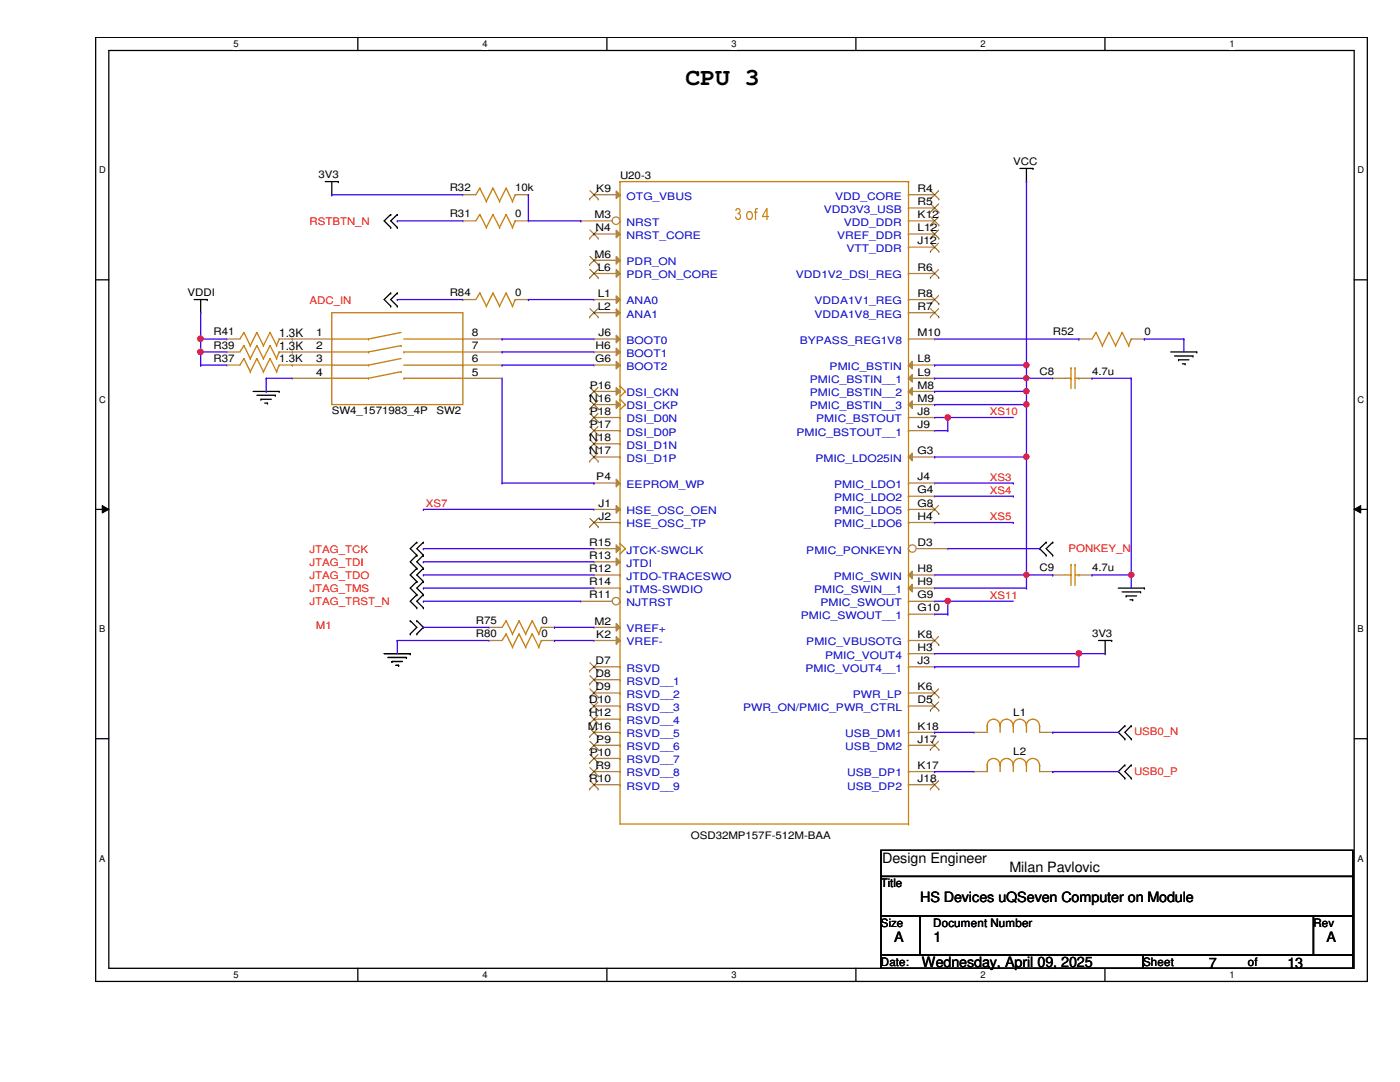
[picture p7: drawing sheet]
<svg xmlns="http://www.w3.org/2000/svg" width="279mm" height="216mm" viewBox="0 0 279 216" stroke-linecap="round" stroke-linejoin="round" font-family="sans-serif">
<path d="M19.1 7.5h253.8v188.3h-253.8zM21.7 10.1h248.6v183.1h-248.6z" fill="none" stroke="#000" stroke-width=".25"/>
<g fill="#fff">
<path d="M46.6 7.7h1v2.1h-1z"/>
<path d="M46.6 193.5h1v2.1h-1z"/>
</g>
<path d="M71.4 7.5v2.6M71.4 193.2v2.6" fill="none" stroke="#000" stroke-width=".25"/>
<g fill="#fff">
<path d="M96.3 7.7h1v2.1h-1z"/>
<path d="M96.3 193.5h1v2.1h-1z"/>
</g>
<path d="M121.1 7.5v2.6M121.1 193.2v2.6" fill="none" stroke="#000" stroke-width=".25"/>
<g fill="#fff">
<path d="M146 7.7h1v2.1h-1z"/>
<path d="M146 193.5h1v2.1h-1z"/>
</g>
<path d="M170.8 7.5v2.6M170.8 193.2v2.6" fill="none" stroke="#000" stroke-width=".25"/>
<g fill="#fff">
<path d="M195.7 7.7h1v2.1h-1z"/>
<path d="M195.7 193.5h1v2.1h-1z"/>
</g>
<path d="M220.5 7.5v2.6M220.5 193.2v2.6" fill="none" stroke="#000" stroke-width=".25"/>
<g fill="#fff">
<path d="M245.4 7.7h1v2.1h-1z"/>
<path d="M245.4 193.5h1v2.1h-1z"/>
<path d="M19.8 32.9h1.3v2.1h-1.3z"/>
<path d="M270.9 32.9h1.3v2.1h-1.3z"/>
<path d="M19.8 78.7h1.3v2.1h-1.3z"/>
<path d="M270.9 78.7h1.3v2.1h-1.3z"/>
</g>
<path d="M19.1 55.8h2.6M270.3 55.8h2.6" fill="none" stroke="#000" stroke-width=".25"/>
<g fill="#fff">
<path d="M19.8 124.5h1.2v2.1h-1.2z"/>
<path d="M270.9 124.5h1.3v2.1h-1.3z"/>
</g>
<path d="M19.1 101.6h2.6M270.3 101.6h2.6" fill="none" stroke="#000" stroke-width=".25"/>
<path d="M20.4 100.9l1.3 .7-1.3 .8zM270.3 101.6l1.3-.7v1.5z" fill="#000"/>
<path d="M20.4 100.9l1.3 .7-1.3 .8zM270.3 101.6l1.3-.7v1.5z" fill="none" stroke="#000" stroke-width=".2"/>
<g fill="#fff">
<path d="M19.8 170.3h1.2v2h-1.2z"/>
<path d="M270.9 170.3h1.3v2h-1.3z"/>
</g>
<g fill="none" stroke="#000" stroke-width=".25">
<path d="M64.9 36.2h2.6M66.2 38.9h.1M66.2 36.2v2.7M67.5 36.2h.1M203.5 33.6h2.7M204.9 36.2h.1M204.9 33.6v2.6M206.2 33.6h.1M38.7 59.8h2.7M40 59.8v2.6M41.4 59.8h.1M78 42.8h.1"/>
<path d="M78 45.4h.1M78 58.5h.1M78 42.8l-1.3 1.3 1.3 1.3M78 58.5l-1.3 1.3 1.3 1.3M79.3 42.8h.1M79.3 45.4h.1M79.3 58.5h.1M79.3 42.8l-1.3 1.3 1.3 1.3M79.3 58.5l-1.3 1.3 1.3 1.3M40 62.4h.1M50.5 78.1h5.2M51.3 78.9h3.6"/>
<path d="M52.1 79.7h.1M52.1 79.7h2M54.9 78.9h.1M55.7 78.1h.1M78 61.1h.1M79.3 61.1h.1M233.6 70.2h5.2M234.4 71h3.7M235.2 71.8h.1M235.2 71.8h2.1M236 72.6h.5M236.5 72.6h.1"/>
<path d="M238.1 71h.1M238.8 70.2h.1M52.8 80.4h.6M53.4 80.4h.1M83.2 108.2h.1M83.2 110.8h.1M83.2 113.4h.1M83.2 116h.1M83.2 118.7h.1M83.2 108.2l-1.3 1.3 1.3 1.3M83.2 110.8l-1.3 1.3 1.3 1.3M83.2 113.4l-1.3 1.3 1.3 1.3"/>
<path d="M83.2 116l-1.3 1.3 1.3 1.4M83.2 118.7l-1.3 1.3 1.3 1.3M84.5 108.2h.1M84.5 110.8h.1M84.5 113.4h.1M84.5 116h.1M84.5 118.7h.1M84.5 108.2l-1.3 1.3 1.3 1.3M84.5 110.8l-1.3 1.3 1.3 1.3M84.5 113.4l-1.3 1.3 1.3 1.3M84.5 116l-1.3 1.3 1.3 1.4M84.5 118.7l-1.3 1.3 1.3 1.3"/>
<path d="M208.8 108.2h.1M208.8 110.8h.1M208.8 108.2l-1.3 1.3 1.3 1.3M210.1 110.8h.1M210.1 108.2h.1M210.1 108.2l-1.3 1.3 1.3 1.3M223.2 117.3h5.2M223.9 118.1h3.7M224.7 118.9h.1M224.7 118.9h2.1M225.5 119.7h.6M226.1 119.7h.1"/>
<path d="M227.6 118.1h.1M228.4 117.3h.1M76.7 130.4h5.2M77.4 131.2h3.7M78.2 132h.1M78.2 132h2.1M79 132.8h.5M79.5 132.8h.1M81.1 131.2h.1M81.9 130.4h.1M81.9 123.9h.1M81.9 126.5h.1"/>
<path d="M81.9 123.9l1.3 1.3-1.3 1.3M83.2 121.3h.1M83.2 126.5h.1M83.2 123.9h.1M83.2 123.9l1.3 1.3-1.3 1.3M84.5 121.3h.1M219.2 127.8h2.7M220.6 130.4h.1M220.6 127.8v2.6M221.9 127.8h.1M19.1 147.4h2.6M224.5 144.8h.1"/>
<path d="M224.5 147.4h.1M224.5 152.7h.1M224.5 155.3h.1M224.5 144.8l-1.3 1.3 1.3 1.3M224.5 152.7l-1.3 1.3 1.3 1.3M225.8 147.4h.1M225.8 144.8h.1M225.8 155.3h.1M225.8 152.7h.1M225.8 144.8l-1.3 1.3 1.3 1.3M225.8 152.7l-1.3 1.3 1.3 1.3M270.3 147.4h2.6"/>
<path d="M175.8 169.7h94.2v5.2h-94.2zM175.8 174.9h94.2v7.9h-94.2zM175.8 182.8h7.8v7.8h-7.8zM175.8 190.6h52.3v2.6h-52.3zM183.6 182.8h78.5v7.8h-78.5zM228.1 190.6h41.9v2.6h-41.9zM262.1 182.8h7.9v7.8h-7.9z"/>
</g>
<g fill="none" stroke="#cc8006" stroke-width=".25">
<path d="M123.7 36.2h.1M123.7 38.9h.1M123.7 36.2h57.6M123.7 36.2v128.2h57.6M181.3 36.2h.1M181.3 38.9h.1M181.3 36.2v128.2M123.7 59.8h.1M123.7 46.7h.1M123.7 51.9h.1M123.7 54.6h.1M123.7 44.1h.1"/>
<path d="M181.3 44.1h.1M181.3 54.6h.1M181.3 41.5h.1M181.3 59.8h.1M181.3 46.7h.1M181.3 49.3h.1M48.7 66.3h.1M48.7 66.3l1.3 2.7M48.7 66.3l-.8 1.3M50 69h.1M51.3 66.3h.1M51.3 66.3l-1.3 2.7"/>
<path d="M51.3 66.3l1.3 2.7M52.6 69h.1M53.9 66.3h.1M53.9 66.3l-1.3 2.7M53.9 66.3l1.3 2.7M55.2 69h.1M55.7 67.6h.1M55.7 67.6l-.5 1.4M123.7 62.4h.1M123.7 67.6h.1M123.7 70.2h.1M123.7 72.9h.1"/>
<path d="M123.7 77h.1M123.7 78.1h.1M123.7 79.7h.1M123.7 77l1.1 1.1M123.7 79.7l1.1 1M124.8 78.1h.1M124.8 78.1l-1.1 1.1M181.3 72.9h.1M181.3 67.6h.1M181.3 62.4h.1M181.3 75.5h.1M181.3 78.1h.1"/>
<path d="M123.7 80.7h.1M123.7 96.4h.1M123.7 83.3h.1M123.7 85.9h.1M123.7 88.6h.1M123.7 91.2h.1M124.8 80.7h.1M124.8 80.7l-1.1 1M181.3 91.2h.1M181.3 83.3h.1M181.3 96.4h.1M181.3 99h.1"/>
<path d="M181.3 80.7h.1M181.3 85.9h.1M123.7 101.6h.1M123.7 108.5h.1M123.7 109.5h.1M123.7 112.1h.1M123.7 120h.1M123.7 114.7h.1M123.7 117.3h.1M123.7 104.3h.1M123.7 108.5l1.1 1M124.8 109.5h.1"/>
<path d="M124.8 109.5l-1.1 1M181.3 109.5h.1M181.3 114.7h.1M181.3 101.6h.1M181.3 104.3h.1M181.3 120h.1M181.3 117.3h.1M123.7 125.2h.1M123.7 133.1h.1M123.7 127.8h.1M123.7 135.6h.1M123.7 138.3h.1"/>
<path d="M181.3 127.8h.1M181.3 130.4h.1M181.3 138.3h.1M181.3 122.6h.1M181.3 133.1h.1M123.7 140.9h.1M123.7 143.5h.1M123.7 146.1h.1M123.7 148.7h.1M123.7 151.3h.1M123.7 154h.1M123.7 156.6h.1"/>
<path d="M181.3 140.9h.1M181.3 146.1h.1M181.3 148.7h.1M181.3 154h.1M181.3 156.6h.1M197 152.7h.1M197 152.7a1.27 1.27 0 0 1 1.3-1.4 1.27 1.27 0 0 1 1.3 1.4M197 152.7v1.3M199.6 152.7h.1M199.6 152.7a1.29 1.29 0 0 1 1.3-1.4 1.29 1.29 0 0 1 1.3 1.4M199.6 152.7v1.3M202.2 152.7h.1"/>
<path d="M202.2 152.7a1.29 1.29 0 0 1 1.3-1.4 1.29 1.29 0 0 1 1.3 1.4M202.2 152.7v1.3M204.9 152.7h.1M204.9 152.7a1.29 1.29 0 0 1 1.2-1.4 1.29 1.29 0 0 1 1.3 1.4M204.9 152.7v1.3M207.5 152.7h.1M207.5 152.7v1.3M181.3 164.4h.1"/>
</g>
<path d="M45.3 67.6h.1M45.3 67.6h2.6M55.7 67.6h2.6M58.3 67.6h.1M194.4 154h.1M194.4 154h2.6M207.5 154h2.6M210.1 154h.1" fill="none" stroke="#a84" stroke-width=".25"/>
<path d="M123 38.1l.7 .8-.7 .7z" fill="#a84"/>
<path d="M118.5 38.9h.1M118.5 38.9h5.2M123 38.1l.7 .8-.7 .7z" fill="none" stroke="#a84" stroke-width=".25"/>
<path d="M117.7 39.7h.1M117.7 38.1l1.7 1.6M119.3 38.1l-1.6 1.6M119.4 39.7h.1" fill="none" stroke="#804000" stroke-width=".2"/>
<path d="M123 124.4l.7 .8-.7 .7z" fill="#a84"/>
<path d="M118.5 125.2h.1M118.5 125.2h5.2M123 124.4l.7 .8-.7 .7z" fill="none" stroke="#a84" stroke-width=".25"/>
<path d="M123 59l.7 .8-.7 .7z" fill="#a84"/>
<path d="M118.5 59.8h.1M118.5 59.8h5.2M123 59l.7 .8-.7 .7z" fill="none" stroke="#a84" stroke-width=".25"/>
<path d="M123 61.6l.7 .8-.7 .8z" fill="#a84"/>
<path d="M118.5 62.4h.1M118.5 62.4h5.2M123 61.6l.7 .8-.7 .8z" fill="none" stroke="#a84" stroke-width=".25"/>
<path d="M117.7 63.2h.1M117.7 61.6l1.7 1.6M119.3 61.6l-1.6 1.6M119.4 63.2h.1" fill="none" stroke="#804000" stroke-width=".2"/>
<path d="M123 66.9l.7 .7-.7 .8z" fill="#a84"/>
<path d="M118.5 67.6h.1M118.5 67.6h5.2M123 66.9l.7 .7-.7 .8z" fill="none" stroke="#a84" stroke-width=".25"/>
<path d="M123 69.5l.7 .7-.7 .8z" fill="#a84"/>
<path d="M118.5 70.2h.1M118.5 70.2h5.2M123 69.5l.7 .7-.7 .8z" fill="none" stroke="#a84" stroke-width=".25"/>
<path d="M123 72.1l.7 .8-.7 .7z" fill="#a84"/>
<path d="M118.5 72.9h.1M118.5 72.9h5.2M123 72.1l.7 .8-.7 .7z" fill="none" stroke="#a84" stroke-width=".25"/>
<path d="M123 77.3l.7 .8-.7 .8z" fill="#a84"/>
<path d="M118.5 78.1h.1M118.5 78.1h5.2M123 77.3l.7 .8-.7 .8z" fill="none" stroke="#a84" stroke-width=".25"/>
<path d="M117.7 79h.1M117.7 77.3l1.7 1.7M119.3 77.3l-1.6 1.7M119.4 79h.1" fill="none" stroke="#804000" stroke-width=".2"/>
<path d="M123 80l.7 .7-.7 .8z" fill="#a84"/>
<path d="M123 80l.7 .7-.7 .8zM118.5 80.7h.1M118.5 80.7h5.2" fill="none" stroke="#a84" stroke-width=".25"/>
<path d="M117.7 79.9l1.7 1.7M119.3 79.9l-1.6 1.7M117.7 81.6h.1M119.4 81.6h.1" fill="none" stroke="#804000" stroke-width=".2"/>
<path d="M123 95.6l.7 .8-.7 .8z" fill="#a84"/>
<path d="M118.5 96.4h.1M118.5 96.4h5.2M123 95.6l.7 .8-.7 .8z" fill="none" stroke="#a84" stroke-width=".25"/>
<path d="M123 100.9l.7 .7-.7 .8z" fill="#a84"/>
<path d="M118.5 101.6h.1M118.5 101.6h5.2M123 100.9l.7 .7-.7 .8z" fill="none" stroke="#a84" stroke-width=".25"/>
<path d="M123 108.7l.7 .8-.7 .7z" fill="#a84"/>
<path d="M118.5 109.5h.1M118.5 109.5h5.2M123 108.7l.7 .8-.7 .7z" fill="none" stroke="#a84" stroke-width=".25"/>
<path d="M123 111.3l.7 .8-.7 .8z" fill="#a84"/>
<path d="M118.5 112.1h.1M118.5 112.1h5.2M123 111.3l.7 .8-.7 .8z" fill="none" stroke="#a84" stroke-width=".25"/>
<circle cx="122.9" cy="120" r=".75" fill="#fff"/>
<g fill="none" stroke="#a84" stroke-width=".25">
<path d="M115.9 120h.1M115.9 120h6.3"/>
<circle cx="122.9" cy="120" r=".75"/>
</g>
<path d="M123 45.9l.7 .8-.7 .8z" fill="#a84"/>
<path d="M118.5 46.7h.1M118.5 46.7h5.2M123 45.9l.7 .8-.7 .8z" fill="none" stroke="#a84" stroke-width=".25"/>
<path d="M117.7 47.5h.1M117.7 45.9l1.7 1.6M119.3 45.9l-1.6 1.6M119.4 47.5h.1" fill="none" stroke="#804000" stroke-width=".2"/>
<path d="M123 51.2l.7 .7-.7 .8z" fill="#a84"/>
<path d="M118.5 51.9h.1M118.5 51.9h5.2M123 51.2l.7 .7-.7 .8z" fill="none" stroke="#a84" stroke-width=".25"/>
<path d="M117.7 52.8h.1M117.7 51.1l1.7 1.7M119.3 51.1l-1.6 1.7M119.4 52.8h.1" fill="none" stroke="#804000" stroke-width=".2"/>
<path d="M123 53.8l.7 .8-.7 .7z" fill="#a84"/>
<path d="M118.5 54.6h.1M118.5 54.6h5.2M123 53.8l.7 .8-.7 .7z" fill="none" stroke="#a84" stroke-width=".25"/>
<path d="M117.7 55.4h.1M117.7 53.8l1.7 1.6M119.3 53.8l-1.6 1.6M119.4 55.4h.1" fill="none" stroke="#804000" stroke-width=".2"/>
<path d="M181.3 72.9l.8-.8v1.5z" fill="#a84"/>
<path d="M181.3 72.9l.8-.8v1.5zM181.3 72.9h5.2M186.5 72.9h.1" fill="none" stroke="#a84" stroke-width=".25"/>
<path d="M181.3 91.2l.8-.8v1.5z" fill="#a84"/>
<path d="M181.3 91.2l.8-.8v1.5zM181.3 91.2h5.2M186.5 91.2h.1" fill="none" stroke="#a84" stroke-width=".25"/>
<circle cx="182.1" cy="109.5" r=".75" fill="#fff"/>
<g fill="none" stroke="#a84" stroke-width=".25">
<path d="M182.9 109.5h6.2M189.1 109.5h.1"/>
<circle cx="182.1" cy="109.5" r=".75"/>
</g>
<path d="M181.3 114.7l.8-.7v1.5z" fill="#a84"/>
<path d="M118.5 83.3h.1M118.5 85.9h.1M118.5 88.6h.1M118.5 91.2h.1M118.5 83.3h5.2M118.5 85.9h5.2M118.5 88.6h5.2M118.5 91.2h5.2M181.3 114.7l.8-.7v1.5zM181.3 114.7h5.2M186.5 114.7h.1" fill="none" stroke="#a84" stroke-width=".25"/>
<g fill="none" stroke="#804000" stroke-width=".2">
<path d="M117.7 84.2h.1M117.7 86.8h.1M117.7 89.4h.1M117.7 92h.1M117.7 82.5l1.7 1.7M117.7 85.1l1.7 1.7M117.7 87.8l1.7 1.6M117.7 90.4l1.7 1.6M119.3 82.5l-1.6 1.7M119.3 85.1l-1.6 1.7M119.3 87.8l-1.6 1.6M119.3 90.4l-1.6 1.6"/>
<path d="M119.4 84.2h.1M119.4 86.8h.1M119.4 89.4h.1M119.4 92h.1"/>
</g>
<circle cx="122.9" cy="44" r=".75" fill="#fff"/>
<g fill="none" stroke="#a84" stroke-width=".25">
<path d="M181.3 38.9h5.2M186.5 38.9h.1M115.9 44.1h.1M115.9 44.1h6.3M181.3 44.1h5.2M181.3 54.6h5.2M181.3 41.5h5.2M181.3 59.8h5.2M181.3 46.7h5.2M181.3 49.3h5.2M186.5 44.1h.1M186.5 54.6h.1"/>
<path d="M186.5 41.5h.1M186.5 59.8h.1M186.5 46.7h.1M186.5 49.3h.1M181.3 67.6h5.2M181.3 62.4h5.2M186.5 67.6h.1M186.5 62.4h.1M181.3 83.3h5.2M181.3 96.4h5.2M181.3 99h5.2M186.5 83.3h.1"/>
<path d="M186.5 96.4h.1M186.5 99h.1M118.5 114.7h.1M118.5 117.3h.1M118.5 104.3h.1M118.5 114.7h5.2M118.5 117.3h5.2M118.5 104.3h5.2M181.3 104.3h5.2M181.3 101.6h5.2M181.3 120h5.2M186.5 101.6h.1"/>
<path d="M186.5 104.3h.1M186.5 120h.1M118.5 133.1h.1M118.5 133.1h5.2M181.3 127.8h5.2M181.3 130.4h5.2M181.3 138.3h5.2M186.5 127.8h.1M186.5 130.4h.1M186.5 138.3h.1M181.3 140.9h5.2M181.3 146.1h5.2"/>
<path d="M181.3 148.7h5.2M181.3 154h5.2M181.3 156.6h5.2M186.5 140.9h.1M186.5 146.1h.1M186.5 148.7h.1M186.5 154h.1M186.5 156.6h.1"/>
<circle cx="122.9" cy="44" r=".75"/>
</g>
<g fill="none" stroke="#804000" stroke-width=".2">
<path d="M185.7 39.7h.1M185.7 38.1l1.7 1.6M187.3 38.1l-1.6 1.6M187.4 39.7h.1M185.7 44.9h.1M185.7 55.4h.1M185.7 42.3h.1M185.7 47.5h.1M185.7 50.2h.1M185.7 43.3l1.7 1.6M185.7 53.8l1.7 1.6M185.7 40.7l1.7 1.6"/>
<path d="M185.7 59l1.7 1.6M185.7 45.9l1.7 1.6M185.7 48.5l1.7 1.7M187.3 43.3l-1.6 1.6M187.3 53.8l-1.6 1.6M187.3 40.7l-1.6 1.6M187.3 59l-1.6 1.6M187.3 45.9l-1.6 1.6M187.3 48.5l-1.6 1.7M187.4 44.9h.1M187.4 55.4h.1M187.4 42.3h.1"/>
<path d="M187.4 47.5h.1M187.4 50.2h.1M185.7 60.6h.1M185.7 63.2h.1M185.7 61.6l1.7 1.6M187.3 61.6l-1.6 1.6M187.4 60.6h.1M187.4 63.2h.1M117.7 105.1h.1M117.7 103.5l1.7 1.6M119.3 103.5l-1.6 1.6M119.4 105.1h.1"/>
<path d="M185.7 102.5h.1M185.7 100.8l1.7 1.7M187.3 100.8l-1.6 1.7M187.4 102.5h.1M117.7 133.9h.1M117.7 132.2l1.7 1.7M119.3 132.2l-1.6 1.7M119.4 133.9h.1M185.7 128.7h.1M185.7 139.1h.1M185.7 127l1.7 1.7M185.7 137.5l1.7 1.6"/>
<path d="M187.3 127l-1.6 1.7M187.3 137.5l-1.6 1.6M187.4 128.7h.1M187.4 139.1h.1M185.7 141.7h.1M185.7 149.6h.1M185.7 157.4h.1M185.7 140.1l1.7 1.6M185.7 147.9l1.7 1.7M185.7 155.8l1.7 1.6M187.3 140.1l-1.6 1.6M187.3 147.9l-1.6 1.7"/>
<path d="M187.3 155.8l-1.6 1.6M187.4 141.7h.1M187.4 149.6h.1M187.4 157.4h.1"/>
</g>
<path d="M123 127l.7 .8-.7 .8z" fill="#a84"/>
<g fill="none" stroke="#a84" stroke-width=".25">
<path d="M118.5 127.8h.1M118.5 135.6h.1M118.5 138.3h.1M118.5 127.8h5.2M118.5 135.6h5.2M118.5 138.3h5.2M123 127l.7 .8-.7 .8zM118.5 140.9h.1M118.5 143.5h.1M118.5 146.1h.1M118.5 148.7h.1M118.5 151.3h.1"/>
<path d="M118.5 154h.1M118.5 156.6h.1M118.5 140.9h5.2M118.5 143.5h5.2M118.5 146.1h5.2M118.5 148.7h5.2M118.5 151.3h5.2M118.5 154h5.2M118.5 156.6h5.2"/>
</g>
<g fill="none" stroke="#804000" stroke-width=".2">
<path d="M117.7 136.5h.1M117.7 139.1h.1M117.7 134.8l1.7 1.7M117.7 137.5l1.7 1.6M119.3 134.8l-1.6 1.7M119.3 137.5l-1.6 1.6M119.4 136.5h.1M119.4 139.1h.1M117.7 141.7h.1M117.7 144.4h.1M117.7 147h.1M117.7 149.6h.1"/>
<path d="M117.7 152.2h.1M117.7 154.8h.1M117.7 157.4h.1M117.7 140.1l1.7 1.6M117.7 142.7l1.7 1.7M117.7 145.3l1.7 1.7M117.7 147.9l1.7 1.7M117.7 150.5l1.7 1.7M117.7 153.2l1.7 1.6M117.7 155.8l1.7 1.6M119.3 140.1l-1.6 1.6M119.3 142.7l-1.6 1.7"/>
<path d="M119.3 145.3l-1.6 1.7M119.3 147.9l-1.6 1.7M119.3 150.5l-1.6 1.7M119.3 153.2l-1.6 1.6M119.3 155.8l-1.6 1.6M119.4 141.7h.1M119.4 144.4h.1M119.4 147h.1M119.4 149.6h.1M119.4 152.2h.1M119.4 154.8h.1M119.4 157.4h.1"/>
</g>
<path d="M181.3 75.5l.8-.8v1.5z" fill="#a84"/>
<path d="M181.3 75.5l.8-.8v1.5zM181.3 75.5h5.2M186.5 75.5h.1" fill="none" stroke="#a84" stroke-width=".25"/>
<path d="M181.3 78.1l.8-.8v1.6z" fill="#a84"/>
<path d="M181.3 78.1l.8-.8v1.6zM181.3 78.1h5.2M186.5 78.1h.1" fill="none" stroke="#a84" stroke-width=".25"/>
<path d="M181.3 80.7l.8-.7v1.5z" fill="#a84"/>
<path d="M181.3 80.7l.8-.7v1.5zM181.3 80.7h5.2M181.3 85.9h5.2M186.5 80.7h.1M186.5 85.9h.1" fill="none" stroke="#a84" stroke-width=".25"/>
<path d="M181.3 117.3l.8-.7v1.5z" fill="#a84"/>
<g fill="none" stroke="#a84" stroke-width=".25">
<path d="M92.4 38.9h.1M92.4 38.9h2.6M102.8 38.9h2.7M105.5 38.9h.1M92.4 44.1h.1M92.4 59.8h.1M92.4 44.1h2.6M92.4 59.8h2.6M102.8 44.1h2.7M102.8 59.8h2.7M105.5 44.1h.1M105.5 59.8h.1"/>
<path d="M45.3 70.2h.1M45.3 72.9h.1M45.3 70.2h2.6M45.3 72.9h2.6M55.7 70.2h10.5M55.7 72.9h10.5M58.3 67.6h.1M58.3 70.2h.1M58.3 72.9h.1M58.3 75.5h.1M58.3 67.6h7.9M58.3 75.5h7.9"/>
<path d="M92.4 67.6h7.8M92.4 70.2h7.8M92.4 72.9h7.8M92.4 75.5h7.8M100.2 75.5h.1M100.2 72.9h.1M100.2 70.2h.1M100.2 67.6h.1M210.1 75.5h.1M210.1 75.5h2.6M215.3 67.6h.1M215.3 67.6h2.6"/>
<path d="M215.3 75.5h2.6M217.9 75.5h.1M225.8 67.6h2.6M228.4 67.6h.1M181.3 117.3l.8-.7v1.5zM181.3 117.3h5.2M186.5 117.3h.1M210.1 114.7h.1M210.1 114.7h2.6M215.3 114.7h2.6M217.9 114.7h.1M97.6 125.2h.1"/>
<path d="M97.6 127.8h.1M97.6 125.2h2.6M97.6 127.8h2.6M108 125.2h2.7M108 127.8h2.7M110.7 125.2h.1M110.7 127.8h.1M181.3 122.6h5.2M181.3 133.1h5.2M186.5 122.6h.1M186.5 133.1h.1M194.4 146.1h.1"/>
<path d="M194.4 146.1h2.6M207.5 146.1h2.6M210.1 146.1h.1"/>
</g>
<g fill="none" stroke="#cc8006" stroke-width=".25">
<path d="M95.8 37.5h.1M95.8 37.5l1.3 2.7M95.8 37.5l-.8 1.4M98.4 37.5h.1M98.4 37.5l-1.3 2.7M98.4 37.5l1.3 2.7M101 37.5h.1M101 37.5l-1.3 2.7M101 37.5l1.3 2.7M102.8 38.9h.1M102.8 38.9l-.5 1.3M95.8 42.8h.1"/>
<path d="M95.8 58.5h.1M95.8 42.8l1.3 2.6M95.8 42.8l-.8 1.3M95.8 58.5l1.3 2.6M95.8 58.5l-.8 1.3M97.1 40.2h.1M97.1 45.4h.1M98.4 42.8h.1M98.4 58.5h.1M98.4 42.8l-1.3 2.6M98.4 42.8l1.3 2.6M98.4 58.5l-1.3 2.6"/>
<path d="M98.4 58.5l1.3 2.6M99.7 40.2h.1M99.7 45.4h.1M101 42.8h.1M101 58.5h.1M101 42.8l-1.3 2.6M101 42.8l1.3 2.6M101 58.5l-1.3 2.6M101 58.5l1.3 2.6M102.3 40.2h.1M102.3 45.4h.1M102.8 44.1h.1"/>
<path d="M102.8 59.8h.1M102.8 44.1l-.5 1.3M102.8 59.8l-.5 1.3M48.7 69h.1M48.7 71.5h.1M48.7 69l1.3 2.5M48.7 69l-.8 1.2M48.7 71.5l1.3 2.7M48.7 71.5l-.8 1.4M50 71.5h.1M50 74.2h.1M51.3 69h.1"/>
<path d="M51.3 71.5h.1M51.3 69l-1.3 2.5M51.3 69l1.3 2.5M51.3 71.5l-1.3 2.7M51.3 71.5l1.3 2.7M52.6 71.5h.1M52.6 74.2h.1M53.9 69h.1M53.9 71.5h.1M53.9 69l-1.3 2.5M53.9 69l1.3 2.5M53.9 71.5l-1.3 2.7"/>
<path d="M53.9 71.5l1.3 2.7M55.2 71.5h.1M55.2 74.2h.1M55.7 70.2h.1M55.7 72.9h.1M55.7 70.2l-.5 1.3M55.7 72.9l-.5 1.3M66.2 62.4h26.2v18.3h-26.2zM66.2 67.6h.1M66.2 72.9h.1M66.2 67.6h7.3M66.2 70.2h7.3"/>
<path d="M66.2 72.9h7.3M66.2 75.5h7.3M73.5 67.6h.1M73.5 70.2h.1M73.5 72.9h.1M73.5 75.5h.1M80.1 69h.1M80.1 74.2h.1M80.1 66.3l-6.6 1.3M80.1 69l-6.6 1.2M80.1 71.5l-6.6 1.4M80.1 74.2l-6.6 1.3"/>
<path d="M80.6 70.2h.1M80.6 75.5h.1M80.6 67.6h11.8M80.6 70.2h11.8M80.6 72.9h11.8M80.6 75.5h11.8M92.4 67.6h.1M92.4 72.9h.1M97.1 61.1h.1M99.7 61.1h.1M102.3 61.1h.1M212.7 75.5h1"/>
<path d="M213.7 73.4h.1M213.7 75.5h.1M213.7 73.4v4.2M214.5 73.4h.1M214.5 75.5h.8M214.5 73.4v4.2M215.3 75.5h.1M218.7 66.3h.1M218.7 66.3l1.3 2.7M218.7 66.3l-.8 1.3M220 69h.1M221.3 66.3h.1"/>
<path d="M221.3 66.3l-1.3 2.7M221.3 66.3l1.3 2.7M222.6 69h.1M223.9 66.3h.1M223.9 66.3l-1.3 2.7M223.9 66.3l1.4 2.7M225.3 69h.1M225.8 67.6h.1M225.8 67.6l-.5 1.4M212.7 114.7h1M213.7 112.6h.1M213.7 114.7h.1"/>
<path d="M213.7 112.6v4.2M214.5 112.6h.1M214.5 112.6v4.2M214.5 114.7h.8M215.3 114.7h.1M101 123.9h.1M101 126.5h.1M101 123.9l1.3 2.6M101 123.9l-.8 1.3M101 126.5l1.3 2.6M101 126.5l-.8 1.3M102.3 126.5h.1"/>
<path d="M102.3 129.1h.1M103.6 123.9h.1M103.6 126.5h.1M103.6 123.9l-1.3 2.6M103.6 123.9l1.3 2.6M103.6 126.5l-1.3 2.6M103.6 126.5l1.3 2.6M104.9 126.5h.1M104.9 129.1h.1M106.2 123.9h.1M106.2 126.5h.1M106.2 123.9l-1.3 2.6"/>
<path d="M106.2 123.9l1.3 2.6M106.2 126.5l-1.3 2.6M106.2 126.5l1.3 2.6M107.5 126.5h.1M107.5 129.1h.1M108 125.2h.1M108 127.8h.1M108 125.2l-.5 1.3M108 127.8l-.5 1.3M197 144.8h.1M197 144.8a1.27 1.27 0 0 1 1.3-1.3 1.27 1.27 0 0 1 1.3 1.3M197 144.8v1.3"/>
<path d="M199.6 144.8h.1M199.6 144.8a1.29 1.29 0 0 1 1.3-1.3 1.29 1.29 0 0 1 1.3 1.3M199.6 144.8v1.3M202.2 144.8h.1M202.2 144.8a1.29 1.29 0 0 1 1.3-1.3 1.29 1.29 0 0 1 1.3 1.3M202.2 144.8v1.3M204.9 144.8h.1M204.9 144.8a1.29 1.29 0 0 1 1.2-1.3 1.29 1.29 0 0 1 1.3 1.3M204.9 144.8v1.3M207.5 144.8h.1M207.5 144.8v1.3"/>
</g>
<path d="M204.9 36.2h.1M204.9 36.2v36.7" fill="none" stroke="#4200ff" stroke-width=".25"/>
<circle cx="204.8" cy="72.9" r=".5" fill="#f00"/>
<circle cx="204.8" cy="72.9" r=".5" fill="none" stroke="#f00" stroke-width=".25"/>
<g fill="none" stroke="#4200ff" stroke-width=".25">
<path d="M66.2 38.9h.1M66.2 38.9h26.2M105.5 38.9h.1M105.5 38.9v5.2h10.4M79.3 44.1h.1M79.3 59.8h.1M79.3 44.1h13.1M79.3 59.8h13.1M105.5 59.8h.1M105.5 59.8h13M115.9 44.1h.1M40 67.6h.1"/>
<path d="M40 62.4v5.2M40 67.6h5.3"/>
</g>
<circle cx="40" cy="67.6" r=".51" fill="#f00"/>
<circle cx="40" cy="67.6" r=".51" fill="none" stroke="#f00" stroke-width=".25"/>
<path d="M40 70.2h.1M40 72.9h.1M40 67.6v5.3M40 70.2h5.3M100.2 67.6h.1M100.2 67.6h18.3M186.5 67.6h28.8M215.3 67.6h.1M228.4 67.6h.1M228.4 67.6h7.9M236.3 67.6h.1M236.3 67.6v2.6" fill="none" stroke="#4200ff" stroke-width=".25"/>
<circle cx="40" cy="70.2" r=".51" fill="#f00"/>
<circle cx="40" cy="70.2" r=".51" fill="none" stroke="#f00" stroke-width=".25"/>
<g fill="none" stroke="#4200ff" stroke-width=".25">
<path d="M40 72.9h.1M40 72.9h5.3M53.1 75.5h.1M53.1 78.1h.1M53.1 75.5h5.2M53.1 75.5v2.6M100.2 70.2h.1M100.2 72.9h.1M100.2 70.2h18.3M100.2 72.9h18.3M100.2 75.5v20.9M186.5 72.9h.1"/>
<path d="M186.5 75.5h.1M186.5 72.9h18.4M204.9 72.9h.1M204.9 72.9v2.6h-18.4M100.2 96.4h.1"/>
</g>
<circle cx="204.8" cy="75.5" r=".49" fill="#f00"/>
<circle cx="204.8" cy="75.5" r=".49" fill="none" stroke="#f00" stroke-width=".25"/>
<path d="M204.9 75.5h.1M204.9 75.5v2.6M204.9 75.5h5.2M217.9 75.5h.1M217.9 75.5h7.9M225.8 75.5h.1M225.8 75.5v39.2" fill="none" stroke="#4200ff" stroke-width=".25"/>
<circle cx="225.8" cy="114.7" r=".5" fill="#f00"/>
<circle cx="225.8" cy="114.7" r=".5" fill="none" stroke="#f00" stroke-width=".25"/>
<path d="M186.5 78.1h.1M186.5 78.1h18.4M204.9 78.1h.1M204.9 78.1v2.6" fill="none" stroke="#4200ff" stroke-width=".25"/>
<circle cx="204.8" cy="80.7" r=".5" fill="#f00"/>
<circle cx="204.8" cy="80.7" r=".5" fill="none" stroke="#f00" stroke-width=".25"/>
<circle cx="204.8" cy="78.1" r=".5" fill="#f00"/>
<circle cx="204.8" cy="78.1" r=".5" fill="none" stroke="#f00" stroke-width=".25"/>
<path d="M186.5 80.7h.1M186.5 80.7h18.4M186.5 83.3h2.6M189.1 83.3h.1M204.9 80.7h.1M204.9 80.7v10.5" fill="none" stroke="#4200ff" stroke-width=".25"/>
<circle cx="189.1" cy="83.3" r=".51" fill="#f00"/>
<circle cx="189.1" cy="83.3" r=".51" fill="none" stroke="#f00" stroke-width=".25"/>
<g fill="none" stroke="#4200ff" stroke-width=".25">
<path d="M100.2 96.4h18.3M118.5 96.4h.1M186.5 91.2h.1M186.5 85.9h2.6M186.5 91.2h18.4M189.1 83.3h.1M189.1 85.9h.1M189.1 83.3h13.1M189.1 83.3v2.6M84.5 109.5h.1M84.5 112.1h.1M84.5 114.7h.1"/>
<path d="M84.5 117.3h.1M84.5 120h.1M84.5 109.5h34M84.5 112.1h34M84.5 114.7h34M84.5 117.3h34M84.5 120h31.4M186.5 114.7h18.4M186.5 117.3h18.4M186.5 120h15.7M189.1 120h.1M189.1 120v2.6"/>
<path d="M189.1 109.5h18.4M204.9 114.7h.1M204.9 117.3h.1M207.5 109.5h.1M217.9 114.7h.1M217.9 114.7h7.9M225.8 114.7h.1M225.8 114.7v2.6"/>
</g>
<circle cx="189.1" cy="119.9" r=".51" fill="#f00"/>
<circle cx="189.1" cy="119.9" r=".51" fill="none" stroke="#f00" stroke-width=".25"/>
<g fill="none" stroke="#4200ff" stroke-width=".25">
<path d="M79.3 127.8h.1M79.3 127.8h18.3M79.3 127.8v2.6M84.5 125.2h.1M84.5 125.2h13.1M110.7 125.2h.1M110.7 127.8h.1M110.7 125.2h7.8M110.7 127.8h7.8M186.5 122.6h2.6M186.5 130.4h28.8M189.1 122.6h.1"/>
<path d="M215.3 130.4h.1"/>
</g>
<circle cx="215.3" cy="130.4" r=".51" fill="#f00"/>
<circle cx="215.3" cy="130.4" r=".51" fill="none" stroke="#f00" stroke-width=".25"/>
<g fill="none" stroke="#4200ff" stroke-width=".25">
<path d="M186.5 96.4h15.7M186.5 99h15.7M202.2 96.4h.1M202.2 99h.1M204.9 91.2h.1M204.9 91.2v26.1M84.5 101.6h.1M84.5 101.6h34M186.5 104.3h15.7M202.2 104.3h.1M204.9 114.7h.1M204.9 114.7h5.2"/>
<path d="M210.1 114.7h.1M186.5 133.1h.1M215.3 130.4h.1M215.3 130.4v2.7h-28.8M215.3 130.4h5.3M186.5 146.1h.1M186.5 154h.1M186.5 146.1h7.9M186.5 154h7.9M210.1 146.1h.1M210.1 154h.1M210.1 146.1h13.1"/>
<path d="M210.1 154h13.1"/>
</g>
<circle cx="204.8" cy="114.7" r=".49" fill="#f00"/>
<circle cx="204.8" cy="114.7" r=".49" fill="none" stroke="#f00" stroke-width=".25"/>
<circle cx="204.8" cy="91.1" r=".5" fill="#f00"/>
<circle cx="204.8" cy="91.1" r=".5" fill="none" stroke="#f00" stroke-width=".25"/>
<circle cx="204.8" cy="72.9" r=".5" fill="#f00"/>
<circle cx="204.8" cy="72.9" r=".5" fill="none" stroke="#f00" stroke-width=".25"/>
<circle cx="40" cy="67.6" r=".51" fill="#f00"/>
<circle cx="40" cy="67.6" r=".51" fill="none" stroke="#f00" stroke-width=".25"/>
<circle cx="40" cy="70.2" r=".51" fill="#f00"/>
<circle cx="40" cy="70.2" r=".51" fill="none" stroke="#f00" stroke-width=".25"/>
<circle cx="204.8" cy="75.5" r=".49" fill="#f00"/>
<circle cx="204.8" cy="75.5" r=".49" fill="none" stroke="#f00" stroke-width=".25"/>
<circle cx="225.8" cy="114.7" r=".5" fill="#f00"/>
<circle cx="225.8" cy="114.7" r=".5" fill="none" stroke="#f00" stroke-width=".25"/>
<circle cx="204.8" cy="80.7" r=".5" fill="#f00"/>
<circle cx="204.8" cy="80.7" r=".5" fill="none" stroke="#f00" stroke-width=".25"/>
<circle cx="204.8" cy="78.1" r=".5" fill="#f00"/>
<circle cx="204.8" cy="78.1" r=".5" fill="none" stroke="#f00" stroke-width=".25"/>
<circle cx="189.1" cy="83.3" r=".51" fill="#f00"/>
<circle cx="189.1" cy="83.3" r=".51" fill="none" stroke="#f00" stroke-width=".25"/>
<circle cx="189.1" cy="119.9" r=".51" fill="#f00"/>
<circle cx="189.1" cy="119.9" r=".51" fill="none" stroke="#f00" stroke-width=".25"/>
<circle cx="215.3" cy="130.4" r=".51" fill="#f00"/>
<circle cx="215.3" cy="130.4" r=".51" fill="none" stroke="#f00" stroke-width=".25"/>
<circle cx="204.8" cy="114.7" r=".49" fill="#f00"/>
<circle cx="204.8" cy="114.7" r=".49" fill="none" stroke="#f00" stroke-width=".25"/>
<circle cx="204.8" cy="91.1" r=".5" fill="#f00"/>
<circle cx="204.8" cy="91.1" r=".5" fill="none" stroke="#f00" stroke-width=".25"/>
<text font-size="5" x="136.8" y="16.9">CPU 3</text>
<text font-size="3.4" fill="#cc8006" x="146.5" y="43.9">3 of 4</text>
<g font-size="2.8">
<text x="176.1" y="172.2">Design Engineer</text>
<text x="201.5" y="174">Milan Pavlovic</text>
<text x="183.6" y="180">HS Devices uQSeven Computer on Module</text>
<text x="178.4" y="187.9">A</text>
<text x="186.3" y="187.9">1</text>
<text x="264.8" y="187.9">A</text>
<text x="183.9" y="192.9">Wednesday, April 09, 2025</text>
<text x="241.2" y="193.1">7</text>
<text x="256.9" y="193.1">13</text>
</g>
<g font-size="2.3">
<text x="55.7" y="67.2">1.3K</text>
<text x="55.7" y="69.8">1.3K</text>
<text x="175.8" y="177">Title</text>
<text x="175.8" y="184.9">Size</text>
<text x="186.3" y="184.9">Document Number</text>
<text x="262.1" y="184.9">Rev</text>
<text x="175.8" y="192.7">Date:</text>
<text x="228.1" y="192.7">Sheet</text>
<text x="249" y="192.7">of</text>
</g>
<g font-size="2.1">
<text x="63.6" y="35.5">3V3</text>
<text x="123.7" y="35.8">U20-3</text>
<text x="202.2" y="32.9">VCC</text>
<text x="89.7" y="38.1">R32</text>
<text x="102.8" y="38.1">10k</text>
<text x="119" y="38.3">K9</text>
<text x="183.1" y="38.3">R4</text>
<text x="183.1" y="40.9">R5</text>
<text x="89.7" y="43.4">R31</text>
<text x="102.8" y="43.4">0</text>
<text x="118.6" y="43.5">M3</text>
<text x="118.9" y="46.1">N4</text>
<text x="183.1" y="43.5">K12</text>
<text x="183.1" y="46.1">L12</text>
<text x="118.6" y="51.4">M6</text>
<text x="183.1" y="48.8">J12</text>
<text x="37.4" y="59.1">VDDI</text>
<text x="89.7" y="59.1">R84</text>
<text x="102.8" y="59.1">0</text>
<text x="119.3" y="59.2">L1</text>
<text x="119.3" y="54">L6</text>
<text x="183.1" y="54">R6</text>
<text x="183.1" y="59.2">R8</text>
<text x="119.3" y="61.8">L2</text>
<text x="183.1" y="61.8">R7</text>
<text x="42.6" y="66.9">R41</text>
<text x="42.6" y="69.6">R39</text>
<text x="63.1" y="67.1">1</text>
<text x="63.1" y="69.7">2</text>
<text x="94.2" y="69.7">7</text>
<text x="94.2" y="67.1">8</text>
<text x="118.9" y="69.7">H6</text>
<text x="119.4" y="67.1">J6</text>
<text x="183.1" y="67.1">M10</text>
<text x="210.1" y="66.9">R52</text>
<text x="228.4" y="66.9">0</text>
<text x="42.6" y="72.1">R37</text>
<text x="55.7" y="72.1">1.3K</text>
<text x="63.1" y="72.3">3</text>
<text x="63.1" y="74.9">4</text>
<text x="94.2" y="74.9">5</text>
<text x="94.2" y="72.3">6</text>
<text x="117.7" y="77.6">P16</text>
<text x="118.7" y="72.3">G6</text>
<text x="183.1" y="72.3">L8</text>
<text x="183.1" y="74.9">L9</text>
<text x="183.1" y="77.6">M8</text>
<text x="207.5" y="74.8">C8</text>
<text x="217.9" y="74.8">4.7u</text>
<text x="66.2" y="82.6">SW4_1571983_4P</text>
<text x="87.1" y="82.6">SW2</text>
<text x="117.6" y="80.2">N16</text>
<text x="117.7" y="82.8">P18</text>
<text x="183.1" y="82.8">J8</text>
<text x="183.1" y="80.2">M9</text>
<text x="117.6" y="88">N18</text>
<text x="117.7" y="85.4">P17</text>
<text x="183.1" y="85.4">J9</text>
<text x="117.6" y="90.6">N17</text>
<text x="119" y="95.8">P4</text>
<text x="183.1" y="90.6">G3</text>
<text x="183.1" y="95.8">J4</text>
<text x="119.4" y="101.1">J1</text>
<text x="183.1" y="98.5">G4</text>
<text x="183.1" y="101.1">G8</text>
<text x="119.4" y="103.7">J2</text>
<text x="183.1" y="103.7">H4</text>
<text x="117.6" y="108.9">R15</text>
<text x="117.6" y="111.5">R13</text>
<text x="183.1" y="108.9">D3</text>
<text x="117.6" y="119.4">R11</text>
<text x="117.6" y="114.2">R12</text>
<text x="117.6" y="116.8">R14</text>
<text x="183.1" y="114.2">H8</text>
<text x="183.1" y="119.4">G9</text>
<text x="183.1" y="116.8">H9</text>
<text x="207.5" y="114">C9</text>
<text x="217.9" y="114">4.7u</text>
<text x="95" y="124.5">R75</text>
<text x="108" y="124.5">0</text>
<text x="118.6" y="124.6">M2</text>
<text x="183.1" y="122">G10</text>
<text x="95" y="127.1">R80</text>
<text x="108" y="127.1">0</text>
<text x="119" y="127.3">K2</text>
<text x="183.1" y="127.3">K8</text>
<text x="183.1" y="129.9">H3</text>
<text x="217.9" y="127.1">3V3</text>
<text x="118.9" y="132.5">D7</text>
<text x="118.9" y="135.1">D8</text>
<text x="118.9" y="137.7">D9</text>
<text x="183.1" y="137.7">K6</text>
<text x="183.1" y="132.5">J3</text>
<text x="117.6" y="140.3">D10</text>
<text x="117.6" y="143">H12</text>
<text x="183.1" y="140.3">D5</text>
<text x="202.2" y="142.8">L1</text>
<text x="117.3" y="145.6">M16</text>
<text x="119" y="148.2">P9</text>
<text x="183.1" y="145.6">K18</text>
<text x="183.1" y="148.2">J17</text>
<text x="117.7" y="150.8">P10</text>
<text x="118.9" y="153.4">R9</text>
<text x="183.1" y="153.4">K17</text>
<text x="202.2" y="150.6">L2</text>
<text x="117.6" y="156">R10</text>
<text x="183.1" y="156">J18</text>
<text x="137.9" y="167.4">OSD32MP157F-512M-BAA</text>
</g>
<g font-size="2.1" fill="#00c">
<text x="125.1" y="39.8">OTG_VBUS</text>
<text x="166.7" y="39.8">VDD_CORE</text>
<text x="125.1" y="47.7">NRST_CORE</text>
<text x="125.1" y="45">NRST</text>
<text x="164.4" y="42.5">VDD3V3_USB</text>
<text x="167" y="47.7">VREF_DDR</text>
<text x="168.4" y="45">VDD_DDR</text>
<text x="125.1" y="52.9">PDR_ON</text>
<text x="168.9" y="50.3">VTT_DDR</text>
<text x="125.1" y="55.5">PDR_ON_CORE</text>
<text x="158.8" y="55.5">VDD1V2_DSI_REG</text>
<text x="125.1" y="60.7">ANA0</text>
<text x="125.1" y="63.4">ANA1</text>
<text x="162.6" y="60.7">VDDA1V1_REG</text>
<text x="162.6" y="63.4">VDDA1V8_REG</text>
<text x="125.1" y="68.6">BOOT0</text>
<text x="125.1" y="71.2">BOOT1</text>
<text x="159.6" y="68.6">BYPASS_REG1V8</text>
<text x="125.1" y="73.8">BOOT2</text>
<text x="161.6" y="76.5">PMIC_BSTIN__1</text>
<text x="165.6" y="73.8">PMIC_BSTIN</text>
<text x="125.1" y="79.1">DSI_CKN</text>
<text x="125.1" y="81.7">DSI_CKP</text>
<text x="161.6" y="79.1">PMIC_BSTIN__2</text>
<text x="161.6" y="81.7">PMIC_BSTIN__3</text>
<text x="125.1" y="84.3">DSI_D0N</text>
<text x="125.1" y="86.9">DSI_D0P</text>
<text x="125.1" y="89.5">DSI_D1N</text>
<text x="159" y="86.9">PMIC_BSTOUT__1</text>
<text x="162.9" y="84.3">PMIC_BSTOUT</text>
<text x="125.1" y="92.2">DSI_D1P</text>
<text x="162.7" y="92.2">PMIC_LDO25IN</text>
<text x="125.1" y="97.4">EEPROM_WP</text>
<text x="166.5" y="97.4">PMIC_LDO1</text>
<text x="166.5" y="100">PMIC_LDO2</text>
<text x="125.1" y="102.6">HSE_OSC_OEN</text>
<text x="125.1" y="105.2">HSE_OSC_TP</text>
<text x="166.5" y="102.6">PMIC_LDO5</text>
<text x="166.5" y="105.2">PMIC_LDO6</text>
<text x="125.1" y="110.4">JTCK-SWCLK</text>
<text x="125.1" y="113.1">JTDI</text>
<text x="160.9" y="110.4">PMIC_PONKEYN</text>
<text x="125.1" y="115.7">JTDO-TRACESWO</text>
<text x="125.1" y="118.3">JTMS-SWDIO</text>
<text x="162.5" y="118.3">PMIC_SWIN__1</text>
<text x="166.4" y="115.7">PMIC_SWIN</text>
<text x="125.1" y="120.9">NJTRST</text>
<text x="159.8" y="123.5">PMIC_SWOUT__1</text>
<text x="163.7" y="120.9">PMIC_SWOUT</text>
<text x="125.1" y="126.2">VREF+</text>
<text x="125.1" y="128.8">VREF-</text>
<text x="160.9" y="128.8">PMIC_VBUSOTG</text>
<text x="164.7" y="131.4">PMIC_VOUT4</text>
<text x="125.1" y="134">RSVD</text>
<text x="125.1" y="136.6">RSVD__1</text>
<text x="160.7" y="134">PMIC_VOUT4__1</text>
<text x="125.1" y="139.2">RSVD__2</text>
<text x="125.1" y="141.9">RSVD__3</text>
<text x="148.3" y="141.9">PWR_ON/PMIC_PWR_CTRL</text>
<text x="170.2" y="139.2">PWR_LP</text>
<text x="125.1" y="144.5">RSVD__4</text>
<text x="125.1" y="147.1">RSVD__5</text>
<text x="125.1" y="149.7">RSVD__6</text>
<text x="168.7" y="147.1">USB_DM1</text>
<text x="168.7" y="149.7">USB_DM2</text>
<text x="125.1" y="152.3">RSVD__7</text>
<text x="125.1" y="154.9">RSVD__8</text>
<text x="169.1" y="154.9">USB_DP1</text>
<text x="125.1" y="157.6">RSVD__9</text>
<text x="169.1" y="157.6">USB_DP2</text>
</g>
<g font-size="2.1" fill="#f00">
<text x="61.8" y="45">RSTBTN_N</text>
<text x="61.8" y="60.6">ADC_IN</text>
<text x="197.5" y="82.8">XS10</text>
<text x="197.5" y="95.9">XS3</text>
<text x="85" y="101.1">XS7</text>
<text x="197.5" y="98.5">XS4</text>
<text x="197.5" y="103.8">XS5</text>
<text x="61.8" y="110.4">JTAG_TCK</text>
<text x="61.8" y="112.9">JTAG_TDI</text>
<text x="213.2" y="110.1">PONKEY_N</text>
<text x="61.8" y="115.6">JTAG_TDO</text>
<text x="61.8" y="118.2">JTAG_TMS</text>
<text x="197.5" y="119.5">XS11</text>
<text x="61.8" y="120.8">JTAG_TRST_N</text>
<text x="63" y="125.5">M1</text>
<text x="226.3" y="146.7">USB0_N</text>
<text x="226.3" y="154.6">USB0_P</text>
</g>
<g font-size="1.9">
<text x="46.6" y="9.4">5</text>
<text x="96.3" y="9.4">4</text>
<text x="146" y="9.4">3</text>
<text x="195.7" y="9.4">2</text>
<text x="245.4" y="9.4">1</text>
<text x="19.8" y="34.6">D</text>
<text x="270.9" y="34.6">D</text>
<text x="19.8" y="80.3">C</text>
<text x="270.9" y="80.3">C</text>
<text x="19.8" y="126.2">B</text>
<text x="270.9" y="126.2">B</text>
<text x="19.8" y="171.9">A</text>
<text x="270.9" y="171.9">A</text>
<text x="46.6" y="195.2">5</text>
<text x="96.3" y="195.2">4</text>
<text x="146" y="195.2">3</text>
<text x="195.7" y="195.2">2</text>
<text x="245.4" y="195.2">1</text>
</g>
</svg>
